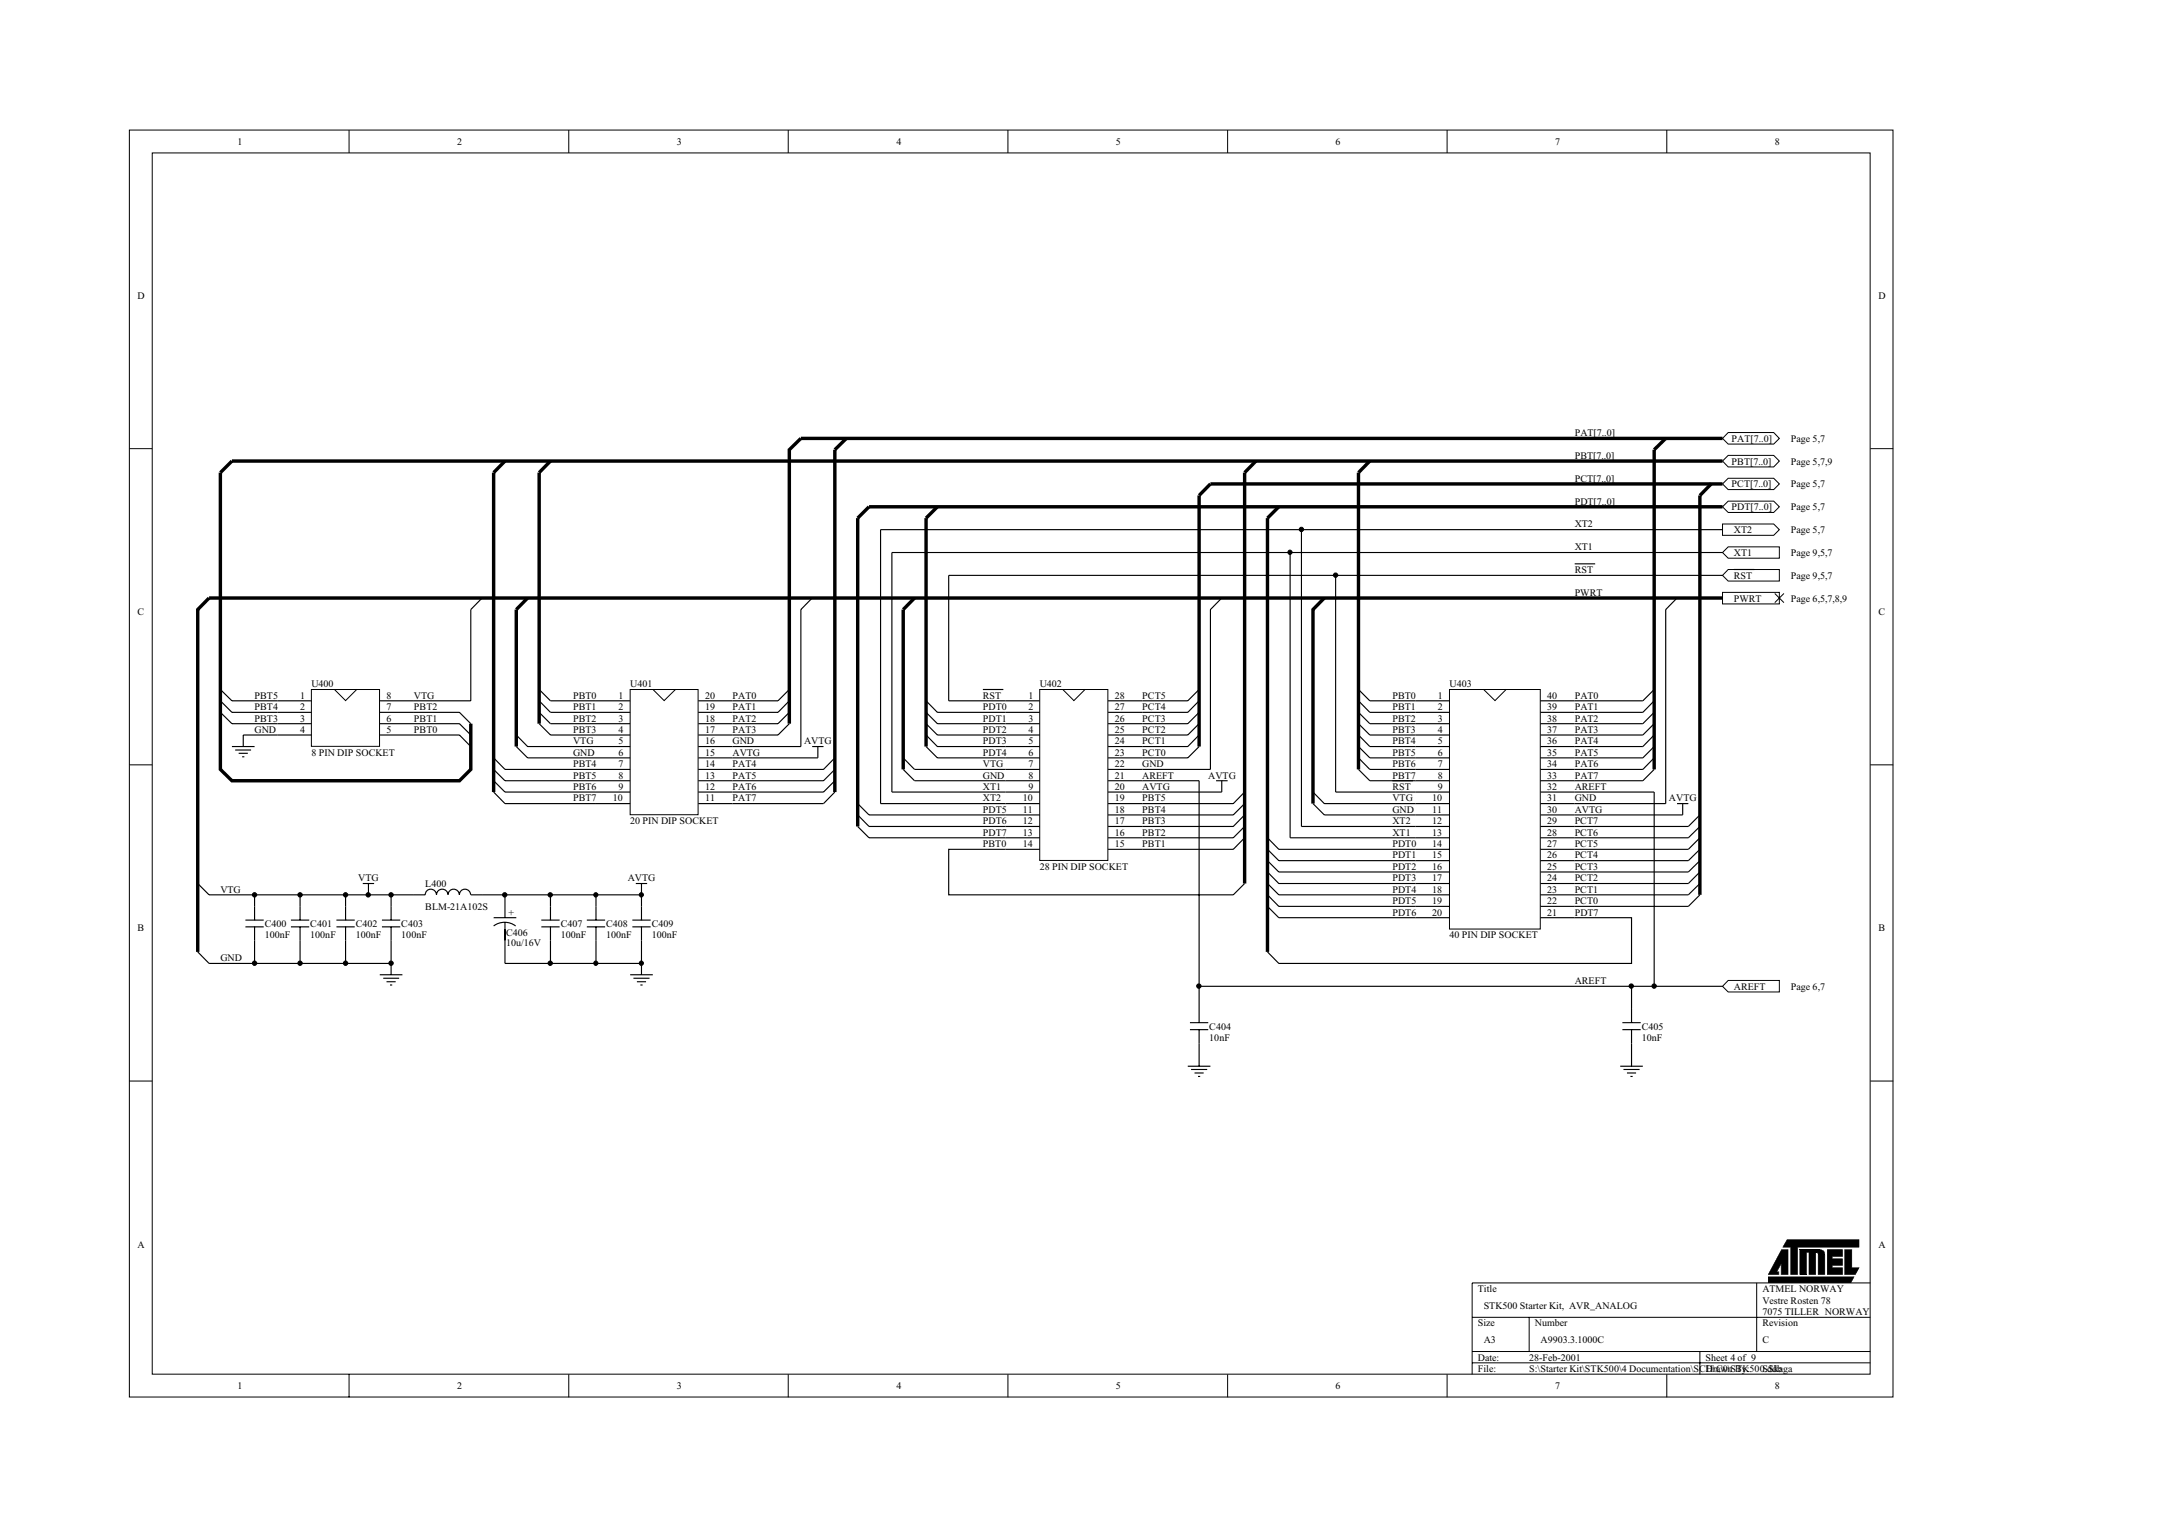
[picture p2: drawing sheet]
<svg xmlns="http://www.w3.org/2000/svg" width="420mm" height="297mm" viewBox="0 0 420 297" stroke-linecap="round" stroke-linejoin="round" font-family="sans-serif">
<g fill="none" stroke="#000" stroke-width=".19">
<path d="M25.2 25.3h342.9v246.3h-342.9zM29.6 29.7h334v237.4h-334zM67.9 25.3v4.4M110.6 25.3v4.4M153.3 25.3v4.4M196 25.3v4.4M238.7 25.3v4.4M281.4 25.3v4.4M324.1 25.3v4.4M25.2 87.2h4.4M363.7 87.2h4.4M25.2 148.7h4.4"/>
<path d="M363.7 148.7h4.4M25.2 210.2h4.4M363.7 210.2h4.4M286.2 256.1h77.5M297.3 256.1v6.6M341.6 256.1v6.6M363.7 249.4h-77.5v17.8M67.9 267.2v4.4M110.6 267.2v4.4M153.3 267.2v4.4M196 267.2v4.4M238.7 267.2v4.4"/>
<path d="M281.4 267.2v4.4M286.2 262.7h77.5M286.2 264.9h77.5M324.1 267.2v4.4M330.5 262.7v4.5"/>
</g>
<g fill="none" stroke="#000" stroke-width=".66" stroke-linecap="butt">
<path d="M42.8 91.9v57.7l2.3 2.2h44.2l2.2-2.2v-8.9M45.1 89.6h289.8M96 91.9v62.1M104.8 91.9v48.8M155.7 85.2h179.2M162.3 87.4v66.6M169 98.5h165.9M233.1 96.3v48.8M235.3 94.1h99.6M242 91.9v79.9M264.1 91.9v57.7M321.6 87.4v62.2"/>
<path d="M330.5 96.3v77.7M40.6 116.3h294.3M100.4 118.5v26.6M166.8 100.7v60M175.6 118.5v31.1M180.1 100.7v44.4M246.4 100.7v84.3"/>
</g>
<g fill="none" stroke="#000" stroke-width=".22">
<path d="M91.5 118.5v17.7h-11M184.5 111.9v24.3h11M42.8 138.5l2.3 2.2h8.8M42.8 136.2l2.3 2.3h8.8M42.8 134l2.3 2.2h8.8M80.5 138.5h8.8l2.2 2.2M104.8 138.5l2.2 2.2h8.9M104.8 136.2l2.2 2.3h8.9M107 136.2h8.9M142.4 136.2h8.9M153.5 138.5l-2.2 2.2h-8.9M153.5 136.2l-2.2 2.3h-8.9"/>
<path d="M180.1 138.5l2.2 2.2h13.2M180.1 136.2l2.2 2.3h13.2M233.1 138.5l-2.2 2.2h-8.8M233.1 136.2l-2.2 2.3h-8.8M233.1 134l-2.2 2.2h-8.8M264.1 138.5l2.2 2.2h8.9M264.1 136.2l2.2 2.3h8.9M264.1 134l2.2 2.2h8.9M306.2 136.2h13.2M321.6 138.5l-2.2 2.2h-13.2M321.6 136.2l-2.2 2.3h-13.2M45.1 145.1h4.4"/>
<path d="M45.7 145.8h3.1M46.4 146.4h1.8M47.1 147.1h.4M53.9 142.9h-6.6v2.2M80.5 142.9h8.8l2.2 2.2M80.5 140.7h8.8l2.2 2.2M96 151.8l2.2 2.2h17.7M96 149.6l2.2 2.2h17.7M96 147.3l2.2 2.3h17.7M98.2 156.2h17.7M100.4 145.1l2.2 2.2h13.3M100.4 142.9l2.2 2.2h13.3"/>
<path d="M104.8 140.7l2.2 2.2h8.9M142.4 147.3h16.6M142.4 145.1h13.3M153.5 140.7l-2.2 2.2h-8.9M162.3 154l-2.2 2.2h-17.7M162.3 151.8l-2.2 2.2h-17.7M162.3 149.6l-2.2 2.2h-17.7M162.3 147.3l-2.2 2.3h-17.7M166.8 158.4l2.2 2.3h26.5M166.8 156.2l2.2 2.2h26.5M171.2 156.2h24.3M173.4 154h22.1"/>
<path d="M175.6 149.6l2.2 2.2h17.7M175.6 147.3l2.2 2.3h17.7M180.1 145.1l2.2 2.2h13.2M180.1 142.9l2.2 2.2h13.2M180.1 140.7l2.2 2.2h13.2M222.1 154h15.4M222.1 149.6h13.2M233.1 145.1l-2.2 2.2h-8.8M233.1 142.9l-2.2 2.2h-8.8M233.1 140.7l-2.2 2.2h-8.8M242 158.4l-2.2 2.3h-17.7M242 156.2l-2.2 2.2h-17.7"/>
<path d="M242 154l-2.2 2.2h-17.7M255.3 156.2l2.2 2.2h17.7M255.3 154l2.2 2.2h17.7M259.7 154h15.5M264.1 149.6l2.2 2.2h8.9M264.1 147.3l2.2 2.3h8.9M264.1 145.1l2.2 2.2h8.9M264.1 142.9l2.2 2.2h8.9M264.1 140.7l2.2 2.2h8.9M306.2 158.4h21M306.2 156.2h17.7M306.2 154h15.4"/>
<path d="M321.6 149.6l-2.2 2.2h-13.2M321.6 147.3l-2.2 2.3h-13.2M321.6 145.1l-2.2 2.2h-13.2M321.6 142.9l-2.2 2.2h-13.2M321.6 140.7l-2.2 2.2h-13.2M330.5 158.4l-2.2 2.3h-22.1M166.8 160.7l2.2 2.2h26.5M242 162.9l-2.2 2.2h-17.7M242 160.7l-2.2 2.2h-17.7M246.4 169.5l2.2 2.3h26.6M246.4 167.3l2.2 2.2h26.6M246.4 165.1l2.2 2.2h26.6"/>
<path d="M246.4 162.9l2.2 2.2h26.6M246.4 174l2.2 2.2h26.6M246.4 171.8l2.2 2.2h26.6M248.6 178.4h26.6M250.8 162.9h24.4M253 160.7h22.2M306.2 162.9h22.1M330.5 174l-2.2 2.2h-22.1M330.5 171.8l-2.2 2.2h-22.1M330.5 169.5l-2.2 2.3h-22.1M330.5 167.3l-2.2 2.2h-22.1M330.5 165.1l-2.2 2.2h-22.1"/>
<path d="M330.5 162.9l-2.2 2.2h-22.1"/>
</g>
<g fill="#fff" stroke="#000" stroke-width=".19">
<path d="M336 84.1h8.9l1.1 1.1-1.1 1.1h-8.9l-1.1-1.1z" fill-rule="evenodd"/>
<path d="M336 88.5h8.9l1.1 1.1-1.1 1.2h-8.9l-1.1-1.2z" fill-rule="evenodd"/>
<path d="M336 93h8.9l1.1 1.1-1.1 1.1h-8.9l-1.1-1.1z" fill-rule="evenodd"/>
<path d="M336 97.4h8.9l1.1 1.1-1.1 1.1h-8.9l-1.1-1.1z" fill-rule="evenodd"/>
<path d="M336 110.7h10v2.3h-10l-1.1-1.1z" fill-rule="evenodd"/>
</g>
<path d="M337.1 110.7h4" fill="none" stroke="#000" stroke-width=".22"/>
<path d="M334.9 115.2h11.1v2.2h-11.1z" fill-rule="evenodd" fill="#fff" stroke="#000" stroke-width=".19"/>
<g fill="none" stroke="#000" stroke-width=".66" stroke-linecap="butt">
<path d="M45.1 89.6l-2.3 2.3M98.2 89.6l-2.2 2.3M107 89.6l-2.2 2.3M155.7 85.2l-2.2 2.2v53.3M164.6 85.2l-2.3 2.2M169 98.5l-2.2 2.2M182.3 98.5l-2.2 2.2M235.3 94.1l-2.2 2.2M244.2 89.6l-2.2 2.3M248.6 98.5l-2.2 2.2M266.3 89.6l-2.2 2.3M323.9 85.2l-2.3 2.2"/>
<path d="M332.7 94.1l-2.2 2.2M40.6 116.3l-2.2 2.2v66.5M102.6 116.3l-2.2 2.2M177.8 116.3l-2.2 2.2M257.5 116.3l-2.2 2.2v37.7"/>
</g>
<g fill="none" stroke="#000" stroke-width=".22">
<path d="M93.7 116.3l-2.2 2.2M259.7 111.9v42.1M104.8 134l2.2 2.2M153.5 134l-2.2 2.2M191.1 134h4M321.6 134l-2.2 2.2M96 154l2.2 2.2M222.1 151.8h11M270.7 151.8h4M38.4 171.8l2.2 2.2h35.4v4.9M47.7 178.9h3.6M49.5 174v4.9"/>
<path d="M56.6 178.9h3.5M58.3 174v4.9M65.4 178.9h3.6M67.2 174v4.9M70.5 171.8h2.2M71.6 171.8v2.2M74.3 178.9h3.5M98.2 174h26.5v4.9M105.2 178.9h3.6M107 174v4.9M114.1 178.9h3.6M115.9 174v4.9"/>
<path d="M122.9 178.9h3.6M123.6 171.8h2.2M124.7 171.8v2.2M246.4 176.2l2.2 2.2M38.4 185l2.2 2.3h35.4M47.7 180.2h3.6M49.5 180.2v7.1M56.6 180.2h3.5M58.3 180.2v7.1M65.4 180.2h3.6M67.2 180.2v7.1M73.8 189.5h4.4"/>
<path d="M74.3 180.2h3.5M74.5 190.2h3.1M75.1 190.8h1.8M75.8 191.5h.5M76 180.2v9.3M105.2 180.2h3.6M107 180.2v7.1M114.1 180.2h3.6M115.9 180.2v7.1M122.5 189.5h4.4M122.9 180.2h3.6M123.2 190.2h3.1"/>
<path d="M123.8 190.8h1.8M124.5 191.5h.4M124.7 180.2v7.1h-26.5v-4.5M124.7 187.3v2.2"/>
</g>
<path d="M60.6 134.1h13.2v11h-13.2z" fill="#fff"/>
<path d="M60.5 134h13.3v11.1h-13.3zM65 134l2.2 2.2 2.2-2.2" fill="none" stroke="#000" stroke-width=".19"/>
<path d="M53.9 138.5h6.6M53.9 136.2h6.6M73.8 138.5h6.7M73.8 136.2h6.7M53.9 140.7h6.6M53.9 142.9h6.6M73.8 140.7h6.7M73.8 142.9h6.7" fill="none" stroke="#000" stroke-width=".22"/>
<path d="M122.6 134.1h13.1v24.3h-13.1z" fill="#fff"/>
<path d="M122.5 134h13.2v24.4h-13.2zM126.9 134l2.2 2.2 2.3-2.2" fill="none" stroke="#000" stroke-width=".19"/>
<g fill="none" stroke="#000" stroke-width=".22">
<path d="M115.9 138.5h6.6M115.9 136.2h6.6M135.8 138.5h6.6M135.8 136.2h6.6M115.9 140.7h6.6M115.9 142.9h6.6M115.9 145.1h6.6M115.9 147.3h6.6M115.9 149.6h6.6M115.9 151.8h6.6M115.9 154h6.6M115.9 156.2h6.6"/>
<path d="M135.8 140.7h6.6M135.8 142.9h6.6M135.8 145.1h6.6M135.8 147.3h6.6M135.8 149.6h6.6M135.8 151.8h6.6M135.8 154h6.6M135.8 156.2h6.6"/>
</g>
<path d="M202.2 134.1h13.2v33.2h-13.2z" fill="#fff"/>
<path d="M202.1 134h13.3v33.3h-13.3zM206.6 134l2.2 2.2 2.2-2.2" fill="none" stroke="#000" stroke-width=".19"/>
<g fill="none" stroke="#000" stroke-width=".22">
<path d="M195.5 138.5h6.7M195.5 136.2h6.7M215.4 138.5h6.7M215.4 136.2h6.7M195.5 140.7h6.7M195.5 142.9h6.7M195.5 145.1h6.7M195.5 147.3h6.7M195.5 149.6h6.7M195.5 151.8h6.7M195.5 154h6.7M195.5 156.2h6.7"/>
<path d="M195.5 158.4h6.7M215.4 140.7h6.7M215.4 142.9h6.7M215.4 145.1h6.7M215.4 147.3h6.7M215.4 149.6h6.7M215.4 151.8h6.7M215.4 154h6.7M215.4 156.2h6.7M215.4 158.4h6.7M195.5 160.7h6.7M195.5 162.9h6.7"/>
<path d="M195.5 165.1h6.7M215.4 160.7h6.7M215.4 162.9h6.7M215.4 165.1h6.7"/>
</g>
<path d="M281.9 134.1h17.6v46.5h-17.6z" fill="#fff"/>
<path d="M281.8 134h17.7v46.6h-17.7zM288.4 134l2.3 2.2 2.2-2.2M341.6 249.4v6.7M349.9 242.9h3.9" fill="none" stroke="#000" stroke-width=".19"/>
<g fill="none" stroke="#000" stroke-width=".22">
<path d="M171.2 103v53.2M173.4 107.4v46.6M184.5 111.9h150.4M253 103v57.7M275.2 138.5h6.6M275.2 136.2h6.6M299.5 138.5h6.7M299.5 136.2h6.7M233.1 151.8v39.9h88.5v-37.7M275.2 140.7h6.6M275.2 142.9h6.6M275.2 145.1h6.6"/>
<path d="M275.2 147.3h6.6M275.2 149.6h6.6M275.2 151.8h6.6M275.2 154h6.6M275.2 156.2h6.6M275.2 158.4h6.6M299.5 140.7h6.7M299.5 142.9h6.7M299.5 145.1h6.7M299.5 147.3h6.7M299.5 149.6h6.7M299.5 151.8h6.7"/>
<path d="M299.5 154h6.7M299.5 156.2h6.7M299.5 158.4h6.7M80.5 174h2.2M82.7 173.9a1.08 1.08 0 0 1 1.1-1 1.08 1.08 0 0 1 1 1 1.12 1.12 0 0 1 1.2-1 1.12 1.12 0 0 1 1.1 1M87.1 173.9a1.08 1.08 0 0 1 1.1-1 1.08 1.08 0 0 1 1.1 1M89.3 173.9a1.08 1.08 0 0 1 1.1-1 1.08 1.08 0 0 1 1.1 1M91.5 174h2.2M96 178.4h4.4M98.2 174v4.4M98.2 179.3v3.5M195.5 165.1h-11v8.9h55.3l2.2-2.2"/>
<path d="M275.2 160.7h6.6M275.2 162.9h6.6M275.2 165.1h6.6M275.2 167.3h6.6M275.2 169.5h6.6M275.2 171.8h6.6M275.2 174h6.6M275.2 176.2h6.6M275.2 178.4h6.6M299.5 178.4h17.7v8.9h-68.6l-2.2-2.3M299.5 160.7h6.7M299.5 162.9h6.7"/>
<path d="M299.5 165.1h6.7M299.5 167.3h6.7M299.5 169.5h6.7M299.5 171.8h6.7M299.5 174h6.7M299.5 176.2h6.7M330.5 160.7l-2.2 2.2M96 180a3.5 3.5 0 0 1 4.3 0M231.4 198.8h3.5M233.1 191.7v7.1M315.4 198.8h3.6M317.2 191.7v7.1"/>
<path d="M231.4 200.2h3.5M233.1 200.2v2.6M315 207.3h4.4M315.4 200.2h3.6M315.6 207.9h3.2M316.3 208.6h1.8M317 209.3h.4M317.2 200.2v7.1"/>
</g>
<g fill="#000">
<path d="M343.8 248.2h16.7l-.7 1.2h-16z" fill-rule="evenodd"/>
<path d="M346.4 242.9h1.2v4.8h-1.3v-2.1l-.9 1.6h.4v.5h-2z" fill-rule="evenodd"/>
<path d="M347.5 241h13.9v1.5h-11.9v5.3h-1.3v-5.3h-1.6z" fill-rule="evenodd"/>
<path d="M349.9 242.9h4.1l.5 .2 .3 .6v4.1h-1.3v-4.1l-.3-.2h-.2v4.3h-1.3v-4.3h-.5v4.3h-1.3z" fill-rule="evenodd"/>
<path d="M355.2 242.9h.2l-.1 4.9z" fill-rule="evenodd"/>
<path d="M355.3 242.9h2.9v.1h-2.9z" fill-rule="evenodd"/>
<path d="M356.2 246.4l2 .1z" fill-rule="evenodd"/>
<path d="M356.2 244.7h2z" fill-rule="evenodd"/>
<path d="M356.2 246l.1 .4z" fill-rule="evenodd"/>
<path d="M356.2 244.3l.1 .4z" fill-rule="evenodd"/>
<path d="M355.3 247.7l3 .1z" fill-rule="evenodd"/>
<path d="M356.2 246h2.1z" fill-rule="evenodd"/>
<path d="M356.2 244.2l2.1 .1z" fill-rule="evenodd"/>
<path d="M355.3 242.9h2.9v1.4h-2v.4h2v1.3h-2v.4h2v1.4h-2.9z" fill-rule="evenodd"/>
<path d="M358.1 246.4h.2v1.4h-.2z" fill-rule="evenodd"/>
<path d="M358.1 244.7h.2v1.3h-.2z" fill-rule="evenodd"/>
<path d="M358.1 242.9h.2v1.4h-.2z" fill-rule="evenodd"/>
<path d="M358.7 242.9h1.4v3.6h1.3l-.7 1.3h-2z" fill-rule="evenodd"/>
</g>
<g fill="#000">
<path d="M343.7 248.2l.1 1.2zM346.3 242.9l-2.6 4.9zM343.7 248.2l16.8 .1zM345.4 247.2l.4 .1zM343.8 247.7h2l.1 .1h-2.1zM345.8 247.2l.1 .5h-.1zM346.3 245.6h.1l-.1 2.2zM346.4 245.5l-.9 1.8-.1-.1zM346.3 242.9l1.3 .1zM346.6 242.4l1.6 .1zM347.4 240.9l.1 .1-.8 1.5-.1-.1zM346.3 247.7h1.3l.1 .1h-1.4z"/>
<path d="M347.6 242.9l.1 4.8zM348.1 247.8l1.4-.1zM348.2 242.4v5.4zM349.5 242.5l.1 5.3zM349.5 242.4l11.9 .1zM349.9 242.9l.1 4.9zM349.9 247.7l1.3 .1zM351.2 243.5l.1 4.3zM351.2 243.4l.5 .1zM351.7 247.8l1.3-.1zM351.7 243.4l.1 4.4zM352.9 243.5h.2v4.3h-.2z"/>
<path d="M352.9 243.4l.1 .1zM353.2 243.4v.2zM353.4 243.5l-.1 .1zM353.3 243.5v.1zM353.4 243.6h.1zM353.3 243.6h.1zM353.4 243.7h.1zM353.4 247.8l1.4-.1zM353.4 243.9h.2v3.9h-.2zM353.4 243.8l.1 .1zM353.9 242.9l.1 .1zM354 242.9l.1 .1z"/>
<path d="M354.1 242.9l.1 .1zM354.2 242.9l.1 .1zM354.3 243v.1zM354.3 243l.1 .1zM354.4 243.1h.1zM354.5 243.2h.1zM354.5 243.2l.2 .1zM354.6 243.3h.1zM354.6 243.4h.2zM354.8 243.7v.2zM354.7 243.5h.1zM354.7 243.6l.1-.1v.1z"/>
<path d="M354.8 243.9v3.9zM354.7 243.6l.1 .1zM358.6 242.9l.1 4.9zM358.6 242.9l1.5 .1zM343.8 249.4h16.1zM360.1 246.4h1.3v.1h-1.4zM360.1 242.9v3.6zM360.4 248.2h.2l-.7 1.2h-.1zM358.7 247.7l2.1 .1zM361.4 246.4v.1l.1-.1-.7 1.4zM361.4 241l.1 1.5zM347.5 240.9l14 .1z"/>
</g>
<path d="M336 190.6h10v2.2h-10l-1.1-1.1z" fill-rule="evenodd" fill="#fff" stroke="#000" stroke-width=".19"/>
<path d="M171.2 103h163.7M173.4 107.4h161.5M250.8 107.4v55.5" fill="none" stroke="#000" stroke-width=".22"/>
<g fill="#fff" stroke="#000" stroke-width=".19">
<path d="M334.9 107.4l1.1-1.1h10v2.2h-10z" fill-rule="evenodd"/>
<path d="M334.9 101.9h10l1.1 1.1-1.1 1.1h-10z" fill-rule="evenodd"/>
</g>
<g fill="none" stroke="#000" stroke-width=".22">
<path d="M157.9 116.3l-2.2 2.2v26.6M237.5 116.3l-2.2 2.2v31.1M306.2 109.6h3.9M326.1 116.3l-2.2 2.2v37.7M157.9 145.1h2.2M159 145.1v2.2M236.4 151.8h2.3M237.5 151.8v2.2M326.1 156.2h2.2M327.2 156.2v2.2M76 174h4.5M93.7 174h4.5"/>
<path d="M321.6 191.7h13.3M230.9 207.3h4.4M231.6 207.9h3.1M232.3 208.6h1.7M232.9 209.3h.5M233.1 202.8v4.5"/>
</g>
<g fill="#000" stroke="#000" stroke-width=".19">
<circle cx="250.8" cy="107.4" r=".42"/>
<circle cx="253" cy="102.9" r=".43"/>
<circle cx="259.7" cy="111.8" r=".43"/>
<circle cx="49.5" cy="174" r=".43"/>
<circle cx="58.3" cy="174" r=".43"/>
<circle cx="67.2" cy="174" r=".43"/>
<circle cx="71.6" cy="174" r=".43"/>
<circle cx="76" cy="174" r=".43"/>
<circle cx="98.1" cy="174" r=".43"/>
<circle cx="107" cy="174" r=".43"/>
<circle cx="115.8" cy="174" r=".42"/>
<circle cx="124.7" cy="174" r=".42"/>
<circle cx="49.5" cy="187.2" r=".43"/>
<circle cx="58.3" cy="187.2" r=".43"/>
<circle cx="67.2" cy="187.2" r=".43"/>
<circle cx="76" cy="187.2" r=".43"/>
<circle cx="107" cy="187.2" r=".43"/>
<circle cx="115.8" cy="187.2" r=".42"/>
<circle cx="124.7" cy="187.2" r=".42"/>
<circle cx="233.1" cy="191.7" r=".43"/>
<circle cx="317.2" cy="191.7" r=".43"/>
<circle cx="321.6" cy="191.7" r=".43"/>
</g>
<path d="M345.1 115.4l1.7 1.7M346.8 115.4l-1.7 1.7" fill="none" stroke="#000" stroke-width=".19"/>
<g font-size="1.9">
<text x="46.2" y="28.2">1</text>
<text x="88.9" y="28.2">2</text>
<text x="131.6" y="28.2">3</text>
<text x="174.3" y="28.2">4</text>
<text x="217" y="28.2">5</text>
<text x="259.7" y="28.2">6</text>
<text x="302.4" y="28.2">7</text>
<text x="345.1" y="28.2">8</text>
<text x="26.7" y="58.1">D</text>
<text x="365.2" y="58.1">D</text>
<text x="306.2" y="84.8">PAT[7..0]</text>
<text x="306.2" y="89.2">PBT[7..0]</text>
<text x="336.7" y="85.9">PAT[7..0]</text>
<text x="348.2" y="85.9">Page 5,7</text>
<text x="306.2" y="93.7">PCT[7..0]</text>
<text x="336.7" y="90.3">PBT[7..0]</text>
<text x="336.7" y="94.8">PCT[7..0]</text>
<text x="348.2" y="90.3">Page 5,7,9</text>
<text x="348.2" y="94.8">Page 5,7</text>
<text x="306.2" y="98.1">PDT[7..0]</text>
<text x="336.7" y="99.2">PDT[7..0]</text>
<text x="348.2" y="99.2">Page 5,7</text>
<text x="306.2" y="106.9">XT1</text>
<text x="306.2" y="102.5">XT2</text>
<text x="337.1" y="103.6">XT2</text>
<text x="348.2" y="103.6">Page 5,7</text>
<text x="306.2" y="111.4">RST</text>
<text x="337.1" y="112.5">RST</text>
<text x="337.1" y="108.1">XT1</text>
<text x="348.2" y="108.1">Page 9,5,7</text>
<text x="348.2" y="112.5">Page 9,5,7</text>
<text x="26.7" y="119.6">C</text>
<text x="306.2" y="115.8">PWRT</text>
<text x="337.1" y="116.9">PWRT</text>
<text x="348.2" y="116.9">Page 6,5,7,8,9</text>
<text x="365.2" y="119.6">C</text>
<text x="49.5" y="135.8">PBT5</text>
<text x="58.3" y="135.8">1</text>
<text x="60.5" y="133.6">U400</text>
<text x="75.1" y="135.8">8</text>
<text x="80.5" y="135.8">VTG</text>
<text x="111.4" y="135.8">PBT0</text>
<text x="120.3" y="135.8">1</text>
<text x="122.5" y="133.6">U401</text>
<text x="137.1" y="135.8">20</text>
<text x="142.4" y="135.8">PAT0</text>
<text x="191.1" y="135.8">RST</text>
<text x="199.9" y="135.8">1</text>
<text x="202.1" y="133.6">U402</text>
<text x="216.8" y="135.8">28</text>
<text x="222.1" y="135.8">PCT5</text>
<text x="270.7" y="135.8">PBT0</text>
<text x="279.6" y="135.8">1</text>
<text x="281.8" y="133.6">U403</text>
<text x="300.8" y="135.8">40</text>
<text x="306.2" y="135.8">PAT0</text>
<text x="49.5" y="138">PBT4</text>
<text x="49.5" y="140.3">PBT3</text>
<text x="49.5" y="142.5">GND</text>
<text x="58.3" y="138">2</text>
<text x="58.3" y="140.3">3</text>
<text x="58.3" y="142.5">4</text>
<text x="75.1" y="142.5">5</text>
<text x="75.1" y="140.3">6</text>
<text x="75.1" y="138">7</text>
<text x="80.5" y="138">PBT2</text>
<text x="80.5" y="140.3">PBT1</text>
<text x="80.5" y="142.5">PBT0</text>
<text x="111.4" y="138">PBT1</text>
<text x="111.4" y="140.3">PBT2</text>
<text x="111.4" y="142.5">PBT3</text>
<text x="120.3" y="138">2</text>
<text x="120.3" y="140.3">3</text>
<text x="120.3" y="142.5">4</text>
<text x="137.1" y="142.5">17</text>
<text x="137.1" y="140.3">18</text>
<text x="137.1" y="138">19</text>
<text x="142.4" y="138">PAT1</text>
<text x="142.4" y="140.3">PAT2</text>
<text x="142.4" y="142.5">PAT3</text>
<text x="191.1" y="138">PDT0</text>
<text x="191.1" y="140.3">PDT1</text>
<text x="191.1" y="142.5">PDT2</text>
<text x="199.9" y="138">2</text>
<text x="199.9" y="140.3">3</text>
<text x="199.9" y="142.5">4</text>
<text x="216.8" y="142.5">25</text>
<text x="216.8" y="140.3">26</text>
<text x="216.8" y="138">27</text>
<text x="222.1" y="138">PCT4</text>
<text x="222.1" y="140.3">PCT3</text>
<text x="222.1" y="142.5">PCT2</text>
<text x="270.7" y="138">PBT1</text>
<text x="270.7" y="140.3">PBT2</text>
<text x="270.7" y="142.5">PBT3</text>
<text x="279.6" y="138">2</text>
<text x="279.6" y="140.3">3</text>
<text x="279.6" y="142.5">4</text>
<text x="300.8" y="142.5">37</text>
<text x="300.8" y="140.3">38</text>
<text x="300.8" y="138">39</text>
<text x="306.2" y="138">PAT1</text>
<text x="306.2" y="140.3">PAT2</text>
<text x="306.2" y="142.5">PAT3</text>
<text x="60.5" y="146.9">8 PIN DIP SOCKET</text>
<text x="111.4" y="144.7">VTG</text>
<text x="111.4" y="146.9">GND</text>
<text x="111.4" y="149.1">PBT4</text>
<text x="120.3" y="144.7">5</text>
<text x="120.3" y="146.9">6</text>
<text x="120.3" y="149.1">7</text>
<text x="137.1" y="149.1">14</text>
<text x="137.1" y="146.9">15</text>
<text x="137.1" y="144.7">16</text>
<text x="142.4" y="144.7">GND</text>
<text x="142.4" y="146.9">AVTG</text>
<text x="142.4" y="149.1">PAT4</text>
<text x="156.3" y="144.7">AVTG</text>
<text x="191.1" y="144.7">PDT3</text>
<text x="191.1" y="146.9">PDT4</text>
<text x="191.1" y="149.1">VTG</text>
<text x="199.9" y="144.7">5</text>
<text x="199.9" y="146.9">6</text>
<text x="199.9" y="149.1">7</text>
<text x="216.8" y="149.1">22</text>
<text x="216.8" y="146.9">23</text>
<text x="216.8" y="144.7">24</text>
<text x="222.1" y="144.7">PCT1</text>
<text x="222.1" y="146.9">PCT0</text>
<text x="222.1" y="149.1">GND</text>
<text x="270.7" y="144.7">PBT4</text>
<text x="270.7" y="146.9">PBT5</text>
<text x="270.7" y="149.1">PBT6</text>
<text x="279.6" y="144.7">5</text>
<text x="279.6" y="146.9">6</text>
<text x="279.6" y="149.1">7</text>
<text x="300.8" y="149.1">34</text>
<text x="300.8" y="146.9">35</text>
<text x="300.8" y="144.7">36</text>
<text x="306.2" y="144.7">PAT4</text>
<text x="306.2" y="146.9">PAT5</text>
<text x="306.2" y="149.1">PAT6</text>
<text x="111.4" y="151.4">PBT5</text>
<text x="111.4" y="153.6">PBT6</text>
<text x="111.4" y="155.8">PBT7</text>
<text x="119.2" y="155.8">10</text>
<text x="120.3" y="151.4">8</text>
<text x="120.3" y="153.6">9</text>
<text x="137.1" y="155.8">11</text>
<text x="137.1" y="153.6">12</text>
<text x="137.1" y="151.4">13</text>
<text x="142.4" y="151.4">PAT5</text>
<text x="142.4" y="153.6">PAT6</text>
<text x="142.4" y="155.8">PAT7</text>
<text x="191.1" y="151.4">GND</text>
<text x="191.1" y="153.6">XT1</text>
<text x="191.1" y="155.8">XT2</text>
<text x="198.8" y="155.8">10</text>
<text x="199.9" y="151.4">8</text>
<text x="199.9" y="153.6">9</text>
<text x="216.8" y="155.8">19</text>
<text x="216.8" y="153.6">20</text>
<text x="216.8" y="151.4">21</text>
<text x="222.1" y="151.4">AREFT</text>
<text x="222.1" y="153.6">AVTG</text>
<text x="222.1" y="155.8">PBT5</text>
<text x="234.9" y="151.4">AVTG</text>
<text x="270.7" y="151.4">PBT7</text>
<text x="270.7" y="153.6">RST</text>
<text x="270.7" y="155.8">VTG</text>
<text x="278.5" y="155.8">10</text>
<text x="279.6" y="151.4">8</text>
<text x="279.6" y="153.6">9</text>
<text x="300.8" y="155.8">31</text>
<text x="300.8" y="153.6">32</text>
<text x="300.8" y="151.4">33</text>
<text x="306.2" y="151.4">PAT7</text>
<text x="306.2" y="153.6">AREFT</text>
<text x="306.2" y="155.8">GND</text>
<text x="324.5" y="155.8">AVTG</text>
<text x="122.5" y="160.2">20 PIN DIP SOCKET</text>
<text x="191.1" y="158">PDT5</text>
<text x="191.1" y="160.2">PDT6</text>
<text x="198.8" y="158">11</text>
<text x="198.8" y="160.2">12</text>
<text x="216.8" y="160.2">17</text>
<text x="216.8" y="158">18</text>
<text x="222.1" y="158">PBT4</text>
<text x="222.1" y="160.2">PBT3</text>
<text x="270.7" y="158">GND</text>
<text x="270.7" y="160.2">XT2</text>
<text x="278.5" y="158">11</text>
<text x="278.5" y="160.2">12</text>
<text x="300.8" y="158">30</text>
<text x="300.8" y="160.2">29</text>
<text x="306.2" y="158">AVTG</text>
<text x="306.2" y="160.2">PCT7</text>
<text x="191.1" y="162.4">PDT7</text>
<text x="191.1" y="164.6">PBT0</text>
<text x="198.8" y="162.4">13</text>
<text x="198.8" y="164.6">14</text>
<text x="216.8" y="164.6">15</text>
<text x="216.8" y="162.4">16</text>
<text x="222.1" y="162.4">PBT2</text>
<text x="222.1" y="164.6">PBT1</text>
<text x="270.7" y="162.4">XT1</text>
<text x="270.7" y="164.6">PDT0</text>
<text x="270.7" y="166.9">PDT1</text>
<text x="278.5" y="162.4">13</text>
<text x="278.5" y="164.6">14</text>
<text x="278.5" y="166.9">15</text>
<text x="300.8" y="166.9">26</text>
<text x="300.8" y="164.6">27</text>
<text x="300.8" y="162.4">28</text>
<text x="306.2" y="162.4">PCT6</text>
<text x="306.2" y="164.6">PCT5</text>
<text x="306.2" y="166.9">PCT4</text>
<text x="42.8" y="173.5">VTG</text>
<text x="69.6" y="171.3">VTG</text>
<text x="82.7" y="172.4">L400</text>
<text x="122.1" y="171.3">AVTG</text>
<text x="202.1" y="169.1">28 PIN DIP SOCKET</text>
<text x="270.7" y="169.1">PDT2</text>
<text x="270.7" y="171.3">PDT3</text>
<text x="270.7" y="173.5">PDT4</text>
<text x="278.5" y="169.1">16</text>
<text x="278.5" y="171.3">17</text>
<text x="278.5" y="173.5">18</text>
<text x="300.8" y="173.5">23</text>
<text x="300.8" y="171.3">24</text>
<text x="300.8" y="169.1">25</text>
<text x="306.2" y="169.1">PCT3</text>
<text x="306.2" y="171.3">PCT2</text>
<text x="306.2" y="173.5">PCT1</text>
<text x="82.7" y="176.8">BLM-21A102S</text>
<text x="98.9" y="178">+</text>
<text x="270.7" y="175.7">PDT5</text>
<text x="270.7" y="178">PDT6</text>
<text x="278.5" y="175.7">19</text>
<text x="278.5" y="178">20</text>
<text x="300.8" y="178">21</text>
<text x="300.8" y="175.7">22</text>
<text x="306.2" y="175.7">PCT0</text>
<text x="306.2" y="178">PDT7</text>
<text x="26.7" y="181.1">B</text>
<text x="51.5" y="180.2">C400</text>
<text x="51.5" y="182.4">100nF</text>
<text x="60.3" y="180.2">C401</text>
<text x="60.3" y="182.4">100nF</text>
<text x="69.2" y="180.2">C402</text>
<text x="69.2" y="182.4">100nF</text>
<text x="78" y="180.2">C403</text>
<text x="78" y="182.4">100nF</text>
<text x="98.4" y="182">C406</text>
<text x="98.4" y="183.9">10u/16V</text>
<text x="109" y="180.2">C407</text>
<text x="109" y="182.4">100nF</text>
<text x="117.9" y="180.2">C408</text>
<text x="117.9" y="182.4">100nF</text>
<text x="126.7" y="180.2">C409</text>
<text x="126.7" y="182.4">100nF</text>
<text x="281.8" y="182.4">40 PIN DIP SOCKET</text>
<text x="365.2" y="181.1">B</text>
<text x="42.8" y="186.8">GND</text>
<text x="306.2" y="191.3">AREFT</text>
<text x="337.1" y="192.4">AREFT</text>
<text x="348.2" y="192.4">Page 6,7</text>
<text x="235.1" y="200.2">C404</text>
<text x="235.1" y="202.4">10nF</text>
<text x="319.2" y="200.2">C405</text>
<text x="319.2" y="202.4">10nF</text>
<text x="26.7" y="242.5">A</text>
<text x="365.2" y="242.5">A</text>
<text x="287.3" y="251.2">Title</text>
<text x="342.7" y="251.2">ATMEL NORWAY</text>
<text x="287.3" y="257.9">Size</text>
<text x="288.5" y="254.5">STK500 Starter Kit, AVR_ANALOG</text>
<text x="298.4" y="257.9">Number</text>
<text x="342.7" y="253.4">Vestre Rosten 78</text>
<text x="342.7" y="255.6">7075 TILLER NORWAY</text>
<text x="342.7" y="257.9">Revision</text>
<text x="288.5" y="261.2">A3</text>
<text x="299.5" y="261.2">A9903.3.1000C</text>
<text x="342.7" y="261.2">C</text>
<text x="287.3" y="264.5">Date:</text>
<text x="287.3" y="266.7">File:</text>
<text x="297.3" y="266.7">S:\Starter Kit\STK500\4 Documentation\SCH\C0\STK500.ddb</text>
<text x="297.3" y="264.5">28-Feb-2001</text>
<text x="331.6" y="266.7">Drawn By:</text>
<text x="331.6" y="264.5">Sheet 4 of 9</text>
<text x="342.7" y="266.7">SSkaga</text>
<text x="46.2" y="270.1">1</text>
<text x="88.9" y="270.1">2</text>
<text x="131.6" y="270.1">3</text>
<text x="174.3" y="270.1">4</text>
<text x="217" y="270.1">5</text>
<text x="259.7" y="270.1">6</text>
<text x="302.4" y="270.1">7</text>
<text x="345.1" y="270.1">8</text>
</g>
</svg>
